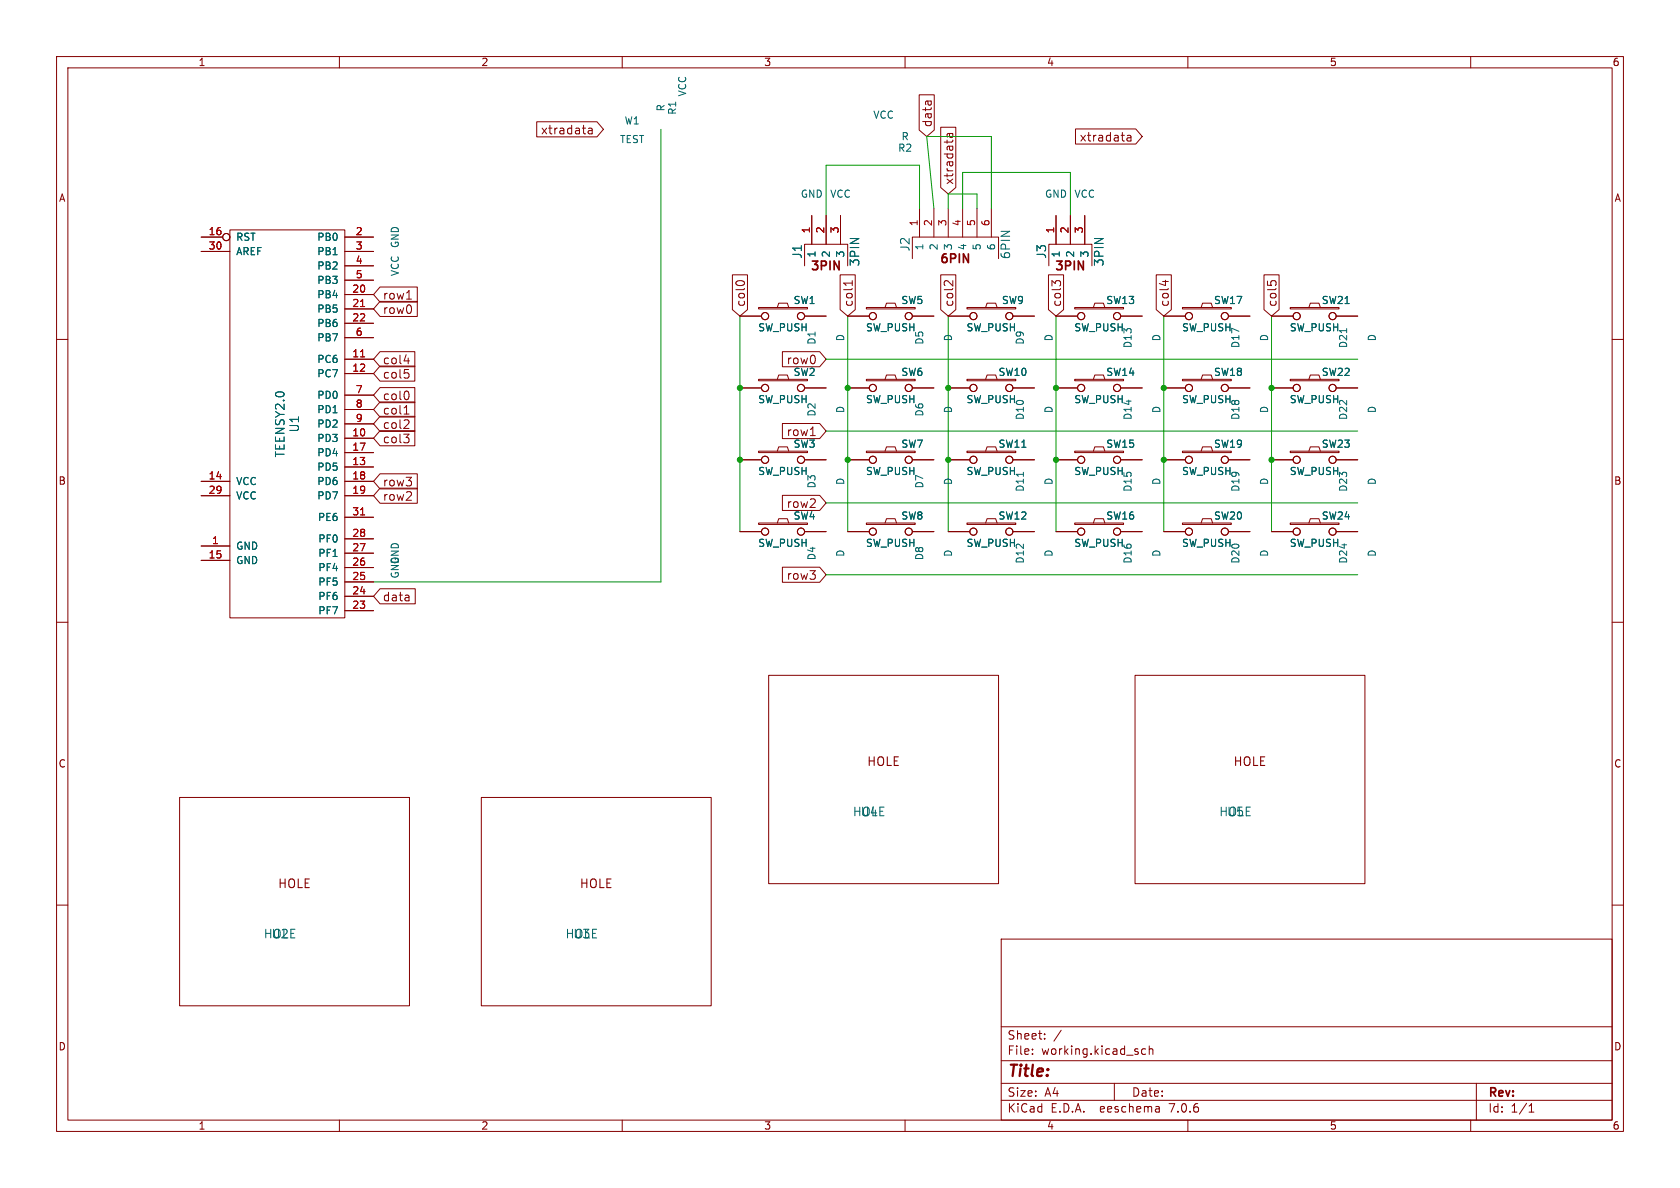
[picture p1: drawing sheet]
<svg xmlns="http://www.w3.org/2000/svg" width="297mm" height="210mm" viewBox="0 0 297 210" stroke-linecap="round" stroke-linejoin="round" font-family="sans-serif">
<g fill="none" stroke="#840000" stroke-width=".18">
<path d="M10 10h277v190h-277zM12 12h273v186h-273zM60 10v2M110 10v2M160 10v2M162.5 16.8h2.7v6.2l-1.4 1.1-1.3-1.1zM210 10v2M260 10v2M94.9 21.5h10.6l1.2 1.4-1.2 1.3h-10.6zM104 22.7h.6l.1 1M104.7 23l-.5 .1a.3 .3 0 0 0-.2 .3 .3 .3 0 0 0 .2 .3l.5-.1M143.5 38.1v5.1"/>
<path d="M146 38.1v5.1M148.6 38.1v5.1M162.6 36.8v5.1M165.1 36.8v5.1M166.3 22.5h2.7v10.6l-1.4 1.2-1.3-1.2zM167.6 36.8v5.1M167.8 23.6l.1 .5a.3 .3 0 0 0 .3 .2 .3 .3 0 0 0 .2-.2v-.5M168.4 23.6l-.9 .1v.5M170.2 36.8v5.1M172.7 36.8v5.1M175.3 36.8v5.1M186.7 38.1v5.1"/>
<path d="M189.2 38.1v5.1M190.1 22.8h10.7l1.1 1.3-1.1 1.4h-10.7zM191.8 38.1v5.1M199.3 24h.6v.9M199.9 24.3l-.5 .1a.3 .3 0 0 0-.2 .2 .3 .3 0 0 0 .2 .3h.5M10 60h2M35.6 41.9h3.8M35.6 44.5h5M40.6 40.6h20.4v68.6h-20.4zM61 41.9h5M61 52.1h5M61 54.6h5"/>
<path d="M61 57.2h5M61 44.5h5M61 47h5M61 49.5h5M61 59.7h5M67.2 50.7h6.6v2.7h-6.6l-1.2-1.3zM67.2 53.3h6.6v2.6h-6.6l-1.2-1.3zM71.9 52.9h.8M129.5 48.6h2.6v6.1l-1.3 1.2-1.3-1.2zM130.2 49.8l.5-.2 .8 .2M130.8 55.9h3.8M134.1 54.4h8.6v.2h-8.6z"/>
<path d="M137.4 54.4l.3-.8h1.5l.2 .8M142.2 47v-3.8h7.7v3.8M142.2 55.9h3.8M148.5 48.6h2.7v6.1l-1.3 1.2-1.4-1.2zM149.9 55.9h3.8M150.7 49.6v.9M150.7 50h-1.6l.3 .2M153.2 54.4h8.6v.2h-8.6zM156.5 54.4l.2-.8h1.5l.3 .8M161.3 45.7v-3.8h15.2v3.8M161.3 55.9h3.8M166.3 48.6h2.7v6.1l-1.4 1.2-1.3-1.2z"/>
<path d="M167.6 55.9h3.8M168.4 49.6v1l-.8-.9-.4-.1-.3 .3M170.9 54.4h8.7v.2h-8.7zM174.2 54.4l.3-.8h1.5l.3 .8M179.1 55.9h3.8M185.4 48.6h2.6v6.1l-1.3 1.2-1.3-1.2zM185.4 47v-3.8h7.6v3.8M186.6 49.9l.2-.3h.4l.3 .3M186.6 50.1l-.6-.5v1M186.7 55.9h3.8M190 54.4h8.6v.2h-8.6zM193.3 54.4l.2-.8h1.6l.2 .8"/>
<path d="M198.1 55.9h3.8M204.4 48.6h2.7v6.1l-1.4 1.2-1.3-1.2zM205.5 49.8h1M205.7 55.9h3.8M206 49.5v1M209 54.4h8.7v.2h-8.7zM212.3 54.4l.3-.8h1.5l.3 .8M217.2 55.9h3.8M223.5 48.6h2.6v6.1l-1.3 1.2-1.3-1.2zM224.1 49.7v.7M224.7 49.9l.2-.3h.4l.3 .3M224.8 55.9h3.8"/>
<path d="M228.1 54.4h8.6v.2h-8.6zM231.4 54.4l.2-.8h1.6l.2 .8M236.2 55.9h3.8M285 60h2M61 77.5h5M61 63.5h5M61 66h5M61 69.9h5M61 72.4h5M61 74.9h5M67.2 64.7h6.1v2.7h-6.1l-1.2-1.4zM67.2 68.5h6.1v2.7h-6.1l-1.2-1.3z"/>
<path d="M67.2 73.6h6.1v2.7h-6.1l-1.2-1.4zM67.2 76.1h6.1v2.7h-6.1l-1.2-1.3zM67.2 71.1h6.1v2.6h-6.1l-1.2-1.3zM67.2 62.2h6.1v2.6h-6.1l-1.2-1.3zM71.4 76.8h.9l-.5 .5M71.4 73.2h.9M71.4 63.8h1M71.5 65.3h.7M71.7 71.9l.2-.2v1.5M72 65.9l.3 .3v.4l-.3 .2M72 74.2l.3 .3-.1 .4-.8 .8h.9M72 77.3l.3 .3v.4l-.3 .3"/>
<path d="M72.1 69.2l.2 .5-.2 .9M72.2 63.3v1M130.8 68.6h3.8M134.1 67.1h8.6v.2h-8.6zM134.1 79.8h8.6v.2h-8.6zM137.4 67.1l.3-.8h1.5l.2 .8M137.4 79.8l.3-.8h1.5l.2 .8M138.3 62.2h6.6l1.1 1.3-1.1 1.3h-6.6zM138.3 74.9h6.6l1.1 1.3-1.1 1.3h-6.6zM142.2 68.6h3.8M143.3 77h.8M149.9 68.6h3.8"/>
<path d="M153.2 79.8h8.6v.2h-8.6zM153.2 67.1h8.6v.2h-8.6zM156.5 79.8l.2-.8h1.5l.3 .8M156.5 67.1l.2-.8h1.5l.3 .8M161.3 68.6h3.8M167.6 68.6h3.8M170.9 79.8h8.7v.2h-8.7zM170.9 67.1h8.7v.2h-8.7zM174.2 79.8l.3-.8h1.5l.3 .8M174.2 67.1l.3-.8h1.5l.3 .8M179.1 68.6h3.8M186.7 68.6h3.8"/>
<path d="M190 67.1h8.6v.2h-8.6zM190 79.8h8.6v.2h-8.6zM193.3 67.1l.2-.8h1.6l.2 .8M193.3 79.8l.2-.8h1.6l.2 .8M198.1 68.6h3.8M205.7 68.6h3.8M209 67.1h8.7v.2h-8.7zM209 79.8h8.7v.2h-8.7zM212.3 67.1l.3-.8h1.5l.3 .8M212.3 79.8l.3-.8h1.5l.3 .8M217.2 68.6h3.8M224.8 68.6h3.8"/>
<path d="M228.1 67.1h8.6v.2h-8.6zM228.1 79.8h8.6v.2h-8.6zM231.4 67.1l.2-.8h1.6l.2 .8M231.4 79.8l.2-.8h1.6l.2 .8M236.2 68.6h3.8M35.6 96.5h5M35.6 85.1h5M35.6 99.1h5M35.6 87.6h5M61 82.6h5M61 85.1h5M61 80h5"/>
<path d="M61 87.6h5M61 97.8h5M61 95.3h5M61 91.4h5M67.2 83.8h6.6v2.6h-6.6l-1.2-1.3zM67.2 86.3h6.6v2.7h-6.6l-1.2-1.4zM130.8 81.3h3.8M130.8 94h3.8M134.1 92.5h8.6v.2h-8.6zM137.4 92.5l.3-.8h1.5l.2 .8M138.3 87.6h6.6l1.1 1.3-1.1 1.3h-6.6zM142.2 81.3h3.8"/>
<path d="M142.2 94h3.8M149.9 81.3h3.8M149.9 94h3.8M153.2 92.5h8.6v.2h-8.6zM156.5 92.5l.2-.8h1.5l.3 .8M161.3 81.3h3.8M161.3 94h3.8M167.6 81.3h3.8M167.6 94h3.8M170.9 92.5h8.7v.2h-8.7zM174.2 92.5l.3-.8h1.5l.3 .8M179.1 81.3h3.8"/>
<path d="M179.1 94h3.8M186.7 81.3h3.8M186.7 94h3.8M190 92.5h8.6v.2h-8.6zM193.3 92.5l.2-.8h1.6l.2 .8M198.1 81.3h3.8M198.1 94h3.8M205.7 81.3h3.8M205.7 94h3.8M209 92.5h8.7v.2h-8.7zM212.3 92.5l.3-.8h1.5l.3 .8M217.2 81.3h3.8"/>
<path d="M217.2 94h3.8M224.8 81.3h3.8M224.8 94h3.8M228.1 92.5h8.6v.2h-8.6zM231.4 92.5l.2-.8h1.6l.2 .8M236.2 81.3h3.8M236.2 94h3.8M10 110h2M61 108h5M61 105.4h5M61 102.9h5M61 100.3h5"/>
<path d="M67.2 104.1h6.2v2.6h-6.2l-1.2-1.3zM135.9 119.4h40.6v36.8h-40.6zM138.3 100.3h6.6l1.1 1.3-1.1 1.3h-6.6zM200.7 119.4h40.6v36.8h-40.6zM285 110h2M10 160h2M31.7 141h40.7v36.8h-40.7zM85.1 141h40.6v36.8h-40.6zM285 160h2M177 166h108v32h-108zM60 198v2M110 198v2"/>
<path d="M160 198v2M177 194.5h108M177 191.5h108M177 187.5h108M177 181.5h108M182.5 186.3v.1M182.5 185.5v.1M184.7 183.6v.1M184.7 182.8v.1M187.6 182.1l-1.3 2M197 191.5v3M202.5 185.5l-.4-.1-.3 .3v.4l.2 .2h.5"/>
<path d="M203.2 185.5l.2-.1 .3 .1 .1 .9M203.2 184.9v1.5M204.9 195.7l.1 .9M205 196.5l-.2 .1M205 196h-.2M210 198v2M260 198v2M261 191.5v6.5M270.3 196.6h.9M270.3 195.5l.4-.4v1.5"/>
<circle cx="40" cy="41.9" r=".63"/>
<circle cx="135.3" cy="55.9" r=".63"/>
<circle cx="141.6" cy="55.9" r=".63"/>
<circle cx="154.3" cy="55.9" r=".63"/>
<circle cx="160.7" cy="55.9" r=".63"/>
<circle cx="172.1" cy="55.9" r=".63"/>
<circle cx="178.4" cy="55.9" r=".63"/>
<circle cx="191.1" cy="55.9" r=".63"/>
<circle cx="197.5" cy="55.9" r=".63"/>
<circle cx="210.2" cy="55.9" r=".63"/>
<circle cx="216.5" cy="55.9" r=".63"/>
<circle cx="229.2" cy="55.9" r=".63"/>
<circle cx="235.6" cy="55.9" r=".63"/>
<circle cx="135.3" cy="68.6" r=".63"/>
<circle cx="141.6" cy="68.6" r=".63"/>
<circle cx="154.3" cy="68.6" r=".63"/>
<circle cx="160.7" cy="68.6" r=".63"/>
<circle cx="172.1" cy="68.6" r=".63"/>
<circle cx="178.4" cy="68.6" r=".63"/>
<circle cx="191.1" cy="68.6" r=".63"/>
<circle cx="197.5" cy="68.6" r=".63"/>
<circle cx="210.2" cy="68.6" r=".63"/>
<circle cx="216.5" cy="68.6" r=".63"/>
<circle cx="229.2" cy="68.6" r=".63"/>
<circle cx="235.6" cy="68.6" r=".63"/>
<circle cx="135.3" cy="81.3" r=".63"/>
<circle cx="135.3" cy="94" r=".63"/>
<circle cx="141.6" cy="94" r=".63"/>
<circle cx="141.6" cy="81.3" r=".63"/>
<circle cx="154.3" cy="81.3" r=".63"/>
<circle cx="154.3" cy="94" r=".63"/>
<circle cx="160.7" cy="81.3" r=".63"/>
<circle cx="160.7" cy="94" r=".63"/>
<circle cx="172.1" cy="94" r=".63"/>
<circle cx="172.1" cy="81.3" r=".63"/>
<circle cx="178.4" cy="94" r=".63"/>
<circle cx="178.4" cy="81.3" r=".63"/>
<circle cx="191.1" cy="81.3" r=".63"/>
<circle cx="191.1" cy="94" r=".63"/>
<circle cx="197.5" cy="94" r=".63"/>
<circle cx="197.5" cy="81.3" r=".63"/>
<circle cx="210.2" cy="81.3" r=".63"/>
<circle cx="210.2" cy="94" r=".63"/>
<circle cx="216.5" cy="81.3" r=".63"/>
<circle cx="216.5" cy="94" r=".63"/>
<circle cx="229.2" cy="94" r=".63"/>
<circle cx="229.2" cy="81.3" r=".63"/>
<circle cx="235.6" cy="81.3" r=".63"/>
<circle cx="235.6" cy="94" r=".63"/>
</g>
<path d="M63.7 54.2h.8M63.7 63.1h.8M63.7 91h.8" fill="none" stroke="#a90000" stroke-width=".18"/>
<g fill="none" stroke="#009600" stroke-width=".18">
<path d="M116.8 22.9v80h-50.8M162.6 36.8v-7.6h-16.6v8.9M165.1 36.8l-1.3-12.7h11.5v12.7M167.6 36.8v-2.5h5.1v2.5M170.2 36.8v-6.3h19v7.6M130.8 55.9v38.1M149.9 55.9v38.1M167.6 55.9v38.1M186.7 55.9v38.1M205.7 55.9v38.1M224.8 55.9v38.1M146 76.2h94"/>
<path d="M146 63.5h94M146 88.9h94M146 101.6h94"/>
</g>
<path d="M238.1 58.1v.7M180.9 83.5v.7" fill="none" stroke="#006464" stroke-width=".18"/>
<g fill="#009600" stroke="#009600" stroke-width=".18">
<circle cx="167.6" cy="81.3" r=".46"/>
<circle cx="149.9" cy="81.3" r=".46"/>
<circle cx="149.9" cy="68.6" r=".46"/>
<circle cx="167.6" cy="68.6" r=".46"/>
<circle cx="186.7" cy="81.3" r=".46"/>
<circle cx="186.7" cy="68.6" r=".46"/>
<circle cx="224.8" cy="68.6" r=".46"/>
<circle cx="224.8" cy="81.3" r=".46"/>
<circle cx="205.7" cy="81.3" r=".46"/>
<circle cx="205.7" cy="68.6" r=".46"/>
<circle cx="130.8" cy="81.3" r=".46"/>
<circle cx="130.8" cy="68.6" r=".46"/>
</g>
<text font-size="2.8" fill="#840000" x="178" y="190.9">Title:</text>
<g font-size="2.1" fill="#840000">
<text x="95.6" y="24">xtradata</text>
<text x="164.9" y="22.6" transform="rotate(-90 164.9 22.6)">data</text>
<text x="190.8" y="25.2">xtradata</text>
<text x="168.7" y="32.8" transform="rotate(-90 168.7 32.8)">xtradata</text>
<text x="166" y="46.9">6PIN</text>
<text x="67.6" y="53.2">row1</text>
<text x="143.1" y="48.2">3PIN</text>
<text x="186.3" y="48.2">3PIN</text>
<text x="67.6" y="55.7">row0</text>
<text x="131.9" y="54.4" transform="rotate(-90 131.9 54.4)">col0</text>
<text x="151" y="54.4" transform="rotate(-90 151 54.4)">col1</text>
<text x="168.7" y="54.4" transform="rotate(-90 168.7 54.4)">col2</text>
<text x="187.8" y="54.4" transform="rotate(-90 187.8 54.4)">col3</text>
<text x="206.8" y="54.4" transform="rotate(-90 206.8 54.4)">col4</text>
<text x="225.9" y="54.4" transform="rotate(-90 225.9 54.4)">col5</text>
<text x="67.6" y="64.6">col4</text>
<text x="139" y="64.6">row0</text>
<text x="67.6" y="67.1">col5</text>
<text x="67.6" y="70.9">col0</text>
<text x="67.6" y="76">col2</text>
<text x="67.6" y="73.5">col1</text>
<text x="139" y="77.3">row1</text>
<text x="67.6" y="78.6">col3</text>
<text x="67.6" y="86.2">row3</text>
<text x="67.6" y="88.7">row2</text>
<text x="139" y="90">row2</text>
<text x="67.6" y="106.5">data</text>
<text x="139" y="102.7">row3</text>
<text x="153.2" y="135.7">HOLE</text>
<text x="217.9" y="135.7">HOLE</text>
<text x="49" y="157.3">HOLE</text>
<text x="102.4" y="157.3">HOLE</text>
<text x="178" y="184">Sheet:</text>
<text x="178" y="186.7">File:</text>
<text x="184.1" y="186.7">working.kicad_sch</text>
<text x="178" y="196.9">KiCad</text>
<text x="178" y="194.1">Size:</text>
<text x="184.7" y="194.1">A4</text>
<text x="185.7" y="196.9">E.D.A.</text>
<text x="194.6" y="196.9">eeschema</text>
<text x="200" y="194.1">Date:</text>
<text x="207" y="196.9">7.0.6</text>
<text x="263" y="194.3">Rev:</text>
<text x="263" y="196.9">Id:</text>
<text x="267.1" y="196.9">1/1</text>
</g>
<g font-size="2.1" fill="#006464">
<text x="142" y="45.8" transform="rotate(-90 142 45.8)">J1</text>
<text x="152.1" y="47.2" transform="rotate(-90 152.1 47.2)">3PIN</text>
<text x="161" y="44.6" transform="rotate(-90 161 44.6)">J2</text>
<text x="178.8" y="45.9" transform="rotate(-90 178.8 45.9)">6PIN</text>
<text x="185.1" y="45.8" transform="rotate(-90 185.1 45.8)">J3</text>
<text x="195.3" y="47.2" transform="rotate(-90 195.3 47.2)">3PIN</text>
<text x="53.1" y="76.5" transform="rotate(-90 53.1 76.5)">U1</text>
<text x="50.5" y="81" transform="rotate(-90 50.5 81)">TEENSY2.0</text>
<text x="150.7" y="144.5">HOLE</text>
<text x="152.1" y="144.5">U4</text>
<text x="215.5" y="144.5">HOLE</text>
<text x="216.8" y="144.5">U5</text>
<text x="46.6" y="166.1">HOLE</text>
<text x="47.9" y="166.1">U2</text>
<text x="99.9" y="166.1">HOLE</text>
<text x="101.3" y="166.1">U3</text>
</g>
<g font-size="1.8" fill="#840000">
<text x="35" y="11.9">1</text>
<text x="85" y="11.9">2</text>
<text x="135" y="11.9">3</text>
<text x="185" y="11.9">4</text>
<text x="235" y="11.9">5</text>
<text x="285" y="11.9">6</text>
<text x="10.3" y="35.9">A</text>
<text x="285.3" y="35.9">A</text>
<text x="10.3" y="85.9">B</text>
<text x="285.3" y="85.9">B</text>
<text x="10.3" y="135.9">C</text>
<text x="285.3" y="135.9">C</text>
<text x="10.3" y="185.9">D</text>
<text x="285.3" y="185.9">D</text>
<text x="35" y="199.9">1</text>
<text x="85" y="199.9">2</text>
<text x="135" y="199.9">3</text>
<text x="185" y="199.9">4</text>
<text x="235" y="199.9">5</text>
<text x="285" y="199.9">6</text>
</g>
<g font-size="1.8" fill="#006464">
<text x="121.5" y="17.2" transform="rotate(-90 121.5 17.2)">VCC</text>
<text x="110.3" y="22.2">W1</text>
<text x="117.7" y="19.8" transform="rotate(-90 117.7 19.8)">R</text>
<text x="119.7" y="20.4" transform="rotate(-90 119.7 20.4)">R1</text>
<text x="154.3" y="21.2">VCC</text>
<text x="109.5" y="25.5">TEST</text>
<text x="158.7" y="27">R2</text>
<text x="159.3" y="25">R</text>
<text x="141.5" y="35.2">GND</text>
<text x="146.7" y="35.2">VCC</text>
<text x="184.7" y="35.2">GND</text>
<text x="189.9" y="35.2">VCC</text>
<text x="41.7" y="42.8">RST</text>
<text x="41.7" y="45.3">AREF</text>
<text x="56" y="42.8">PB0</text>
<text x="56" y="45.3">PB1</text>
<text x="56" y="47.9">PB2</text>
<text x="144.4" y="45.6" transform="rotate(-90 144.4 45.6)">1</text>
<text x="146.9" y="45.6" transform="rotate(-90 146.9 45.6)">2</text>
<text x="149.5" y="45.6" transform="rotate(-90 149.5 45.6)">3</text>
<text x="163.4" y="44.3" transform="rotate(-90 163.4 44.3)">1</text>
<text x="166" y="44.3" transform="rotate(-90 166 44.3)">2</text>
<text x="168.5" y="44.3" transform="rotate(-90 168.5 44.3)">3</text>
<text x="171" y="44.3" transform="rotate(-90 171 44.3)">4</text>
<text x="173.6" y="44.3" transform="rotate(-90 173.6 44.3)">5</text>
<text x="176.1" y="44.3" transform="rotate(-90 176.1 44.3)">6</text>
<text x="187.6" y="45.6" transform="rotate(-90 187.6 45.6)">1</text>
<text x="190.1" y="45.6" transform="rotate(-90 190.1 45.6)">2</text>
<text x="192.6" y="45.6" transform="rotate(-90 192.6 45.6)">3</text>
<text x="56" y="52.9">PB4</text>
<text x="56" y="50.4">PB3</text>
<text x="70.7" y="48.9" transform="rotate(-90 70.7 48.9)">VCC GND</text>
<text x="140.2" y="53.9">SW1</text>
<text x="159.3" y="53.9">SW5</text>
<text x="177" y="53.9">SW9</text>
<text x="195.5" y="53.9">SW13</text>
<text x="214.5" y="53.9">SW17</text>
<text x="233.6" y="53.9">SW21</text>
<text x="56" y="55.5">PB5</text>
<text x="56" y="58">PB6</text>
<text x="133.9" y="58.8">SW_PUSH</text>
<text x="153" y="58.8">SW_PUSH</text>
<text x="170.8" y="58.8">SW_PUSH</text>
<text x="189.8" y="58.8">SW_PUSH</text>
<text x="208.9" y="58.8">SW_PUSH</text>
<text x="227.9" y="58.8">SW_PUSH</text>
<text x="56" y="64.4">PC6</text>
<text x="56" y="60.6">PB7</text>
<text x="144.4" y="61" transform="rotate(-90 144.4 61)">D1</text>
<text x="149.5" y="60.4" transform="rotate(-90 149.5 60.4)">D</text>
<text x="163.4" y="61" transform="rotate(-90 163.4 61)">D5</text>
<text x="168.5" y="60.4" transform="rotate(-90 168.5 60.4)">D</text>
<text x="181.2" y="61" transform="rotate(-90 181.2 61)">D9</text>
<text x="186.3" y="60.4" transform="rotate(-90 186.3 60.4)">D</text>
<text x="200.3" y="61.6" transform="rotate(-90 200.3 61.6)">D13</text>
<text x="205.3" y="60.4" transform="rotate(-90 205.3 60.4)">D</text>
<text x="219.3" y="61.6" transform="rotate(-90 219.3 61.6)">D17</text>
<text x="224.4" y="60.4" transform="rotate(-90 224.4 60.4)">D</text>
<text x="238.4" y="61.6" transform="rotate(-90 238.4 61.6)">D21</text>
<text x="243.4" y="60.4" transform="rotate(-90 243.4 60.4)">D</text>
<text x="56" y="66.9">PC7</text>
<text x="56" y="70.7">PD0</text>
<text x="133.9" y="71.5">SW_PUSH</text>
<text x="140.2" y="66.6">SW2</text>
<text x="153" y="71.5">SW_PUSH</text>
<text x="159.3" y="66.6">SW6</text>
<text x="170.8" y="71.5">SW_PUSH</text>
<text x="176.4" y="66.6">SW10</text>
<text x="189.8" y="71.5">SW_PUSH</text>
<text x="195.5" y="66.6">SW14</text>
<text x="208.9" y="71.5">SW_PUSH</text>
<text x="214.5" y="66.6">SW18</text>
<text x="227.9" y="71.5">SW_PUSH</text>
<text x="233.6" y="66.6">SW22</text>
<text x="56" y="73.3">PD1</text>
<text x="56" y="75.8">PD2</text>
<text x="144.4" y="73.7" transform="rotate(-90 144.4 73.7)">D2</text>
<text x="149.5" y="73.1" transform="rotate(-90 149.5 73.1)">D</text>
<text x="163.4" y="73.7" transform="rotate(-90 163.4 73.7)">D6</text>
<text x="168.5" y="73.1" transform="rotate(-90 168.5 73.1)">D</text>
<text x="181.2" y="74.3" transform="rotate(-90 181.2 74.3)">D10</text>
<text x="186.3" y="73.1" transform="rotate(-90 186.3 73.1)">D</text>
<text x="200.3" y="74.3" transform="rotate(-90 200.3 74.3)">D14</text>
<text x="205.3" y="73.1" transform="rotate(-90 205.3 73.1)">D</text>
<text x="219.3" y="74.3" transform="rotate(-90 219.3 74.3)">D18</text>
<text x="224.4" y="73.1" transform="rotate(-90 224.4 73.1)">D</text>
<text x="238.4" y="74.3" transform="rotate(-90 238.4 74.3)">D22</text>
<text x="243.4" y="73.1" transform="rotate(-90 243.4 73.1)">D</text>
<text x="56" y="78.3">PD3</text>
<text x="56" y="83.4">PD5</text>
<text x="56" y="80.9">PD4</text>
<text x="140.2" y="79.3">SW3</text>
<text x="159.3" y="79.3">SW7</text>
<text x="176.4" y="79.3">SW11</text>
<text x="195.5" y="79.3">SW15</text>
<text x="214.5" y="79.3">SW19</text>
<text x="233.6" y="79.3">SW23</text>
<text x="41.7" y="86">VCC</text>
<text x="41.7" y="88.5">VCC</text>
<text x="56" y="86">PD6</text>
<text x="56" y="88.5">PD7</text>
<text x="133.9" y="84.2">SW_PUSH</text>
<text x="144.4" y="86.4" transform="rotate(-90 144.4 86.4)">D3</text>
<text x="149.5" y="85.8" transform="rotate(-90 149.5 85.8)">D</text>
<text x="153" y="84.2">SW_PUSH</text>
<text x="163.4" y="86.4" transform="rotate(-90 163.4 86.4)">D7</text>
<text x="168.5" y="85.8" transform="rotate(-90 168.5 85.8)">D</text>
<text x="170.8" y="84.2">SW_PUSH</text>
<text x="181.2" y="87" transform="rotate(-90 181.2 87)">D11</text>
<text x="186.3" y="85.8" transform="rotate(-90 186.3 85.8)">D</text>
<text x="189.8" y="84.2">SW_PUSH</text>
<text x="200.3" y="87" transform="rotate(-90 200.3 87)">D15</text>
<text x="205.3" y="85.8" transform="rotate(-90 205.3 85.8)">D</text>
<text x="208.9" y="84.2">SW_PUSH</text>
<text x="219.3" y="87" transform="rotate(-90 219.3 87)">D19</text>
<text x="224.4" y="85.8" transform="rotate(-90 224.4 85.8)">D</text>
<text x="227.9" y="84.2">SW_PUSH</text>
<text x="238.4" y="87" transform="rotate(-90 238.4 87)">D23</text>
<text x="243.4" y="85.8" transform="rotate(-90 243.4 85.8)">D</text>
<text x="56.1" y="92.3">PE6</text>
<text x="140.2" y="92">SW4</text>
<text x="159.3" y="92">SW8</text>
<text x="176.4" y="92">SW12</text>
<text x="195.5" y="92">SW16</text>
<text x="214.5" y="92">SW20</text>
<text x="233.6" y="92">SW24</text>
<text x="41.7" y="97.4">GND</text>
<text x="41.7" y="99.9">GND</text>
<text x="56.2" y="101.2">PF4</text>
<text x="56.2" y="98.7">PF1</text>
<text x="56.2" y="96.1">PF0</text>
<text x="70.7" y="99.8" transform="rotate(-90 70.7 99.8)">GND</text>
<text x="133.9" y="96.9">SW_PUSH</text>
<text x="144.4" y="99.1" transform="rotate(-90 144.4 99.1)">D4</text>
<text x="149.5" y="98.5" transform="rotate(-90 149.5 98.5)">D</text>
<text x="153" y="96.9">SW_PUSH</text>
<text x="163.4" y="99.1" transform="rotate(-90 163.4 99.1)">D8</text>
<text x="168.5" y="98.5" transform="rotate(-90 168.5 98.5)">D</text>
<text x="170.8" y="96.9">SW_PUSH</text>
<text x="181.2" y="99.7" transform="rotate(-90 181.2 99.7)">D12</text>
<text x="186.3" y="98.5" transform="rotate(-90 186.3 98.5)">D</text>
<text x="189.8" y="96.9">SW_PUSH</text>
<text x="200.3" y="99.7" transform="rotate(-90 200.3 99.7)">D16</text>
<text x="205.3" y="98.5" transform="rotate(-90 205.3 98.5)">D</text>
<text x="208.9" y="96.9">SW_PUSH</text>
<text x="219.3" y="99.7" transform="rotate(-90 219.3 99.7)">D20</text>
<text x="224.4" y="98.5" transform="rotate(-90 224.4 98.5)">D</text>
<text x="227.9" y="96.9">SW_PUSH</text>
<text x="238.4" y="99.7" transform="rotate(-90 238.4 99.7)">D24</text>
<text x="243.4" y="98.5" transform="rotate(-90 243.4 98.5)">D</text>
<text x="56.2" y="106.3">PF6</text>
<text x="56.2" y="103.7">PF5</text>
<text x="70.7" y="102.4" transform="rotate(-90 70.7 102.4)">GND</text>
<text x="56.2" y="108.8">PF7</text>
</g>
<g font-size="1.8" fill="#a90000">
<text x="36.8" y="41.7">16</text>
<text x="62.8" y="41.7">2</text>
<text x="143.3" y="41.3" transform="rotate(-90 143.3 41.3)">1</text>
<text x="145.8" y="41.3" transform="rotate(-90 145.8 41.3)">2</text>
<text x="148.3" y="41.3" transform="rotate(-90 148.3 41.3)">3</text>
<text x="162.3" y="40.1" transform="rotate(-90 162.3 40.1)">1</text>
<text x="164.8" y="40.1" transform="rotate(-90 164.8 40.1)">2</text>
<text x="167.4" y="40.1" transform="rotate(-90 167.4 40.1)">3</text>
<text x="169.9" y="40.1" transform="rotate(-90 169.9 40.1)">4</text>
<text x="172.5" y="40.1" transform="rotate(-90 172.5 40.1)">5</text>
<text x="175" y="40.1" transform="rotate(-90 175 40.1)">6</text>
<text x="186.4" y="41.3" transform="rotate(-90 186.4 41.3)">1</text>
<text x="189" y="41.3" transform="rotate(-90 189 41.3)">2</text>
<text x="191.5" y="41.3" transform="rotate(-90 191.5 41.3)">3</text>
<text x="36.8" y="44.2">30</text>
<text x="62.8" y="44.2">3</text>
<text x="62.8" y="46.7">4</text>
<text x="62.2" y="51.8">20</text>
<text x="62.8" y="49.3">5</text>
<text x="62.2" y="54.4">21</text>
<text x="62.2" y="56.9">22</text>
<text x="62.8" y="59.4">6</text>
<text x="62.2" y="63.2">11</text>
<text x="62.2" y="65.8">12</text>
<text x="62.8" y="69.6">7</text>
<text x="62.2" y="77.2">10</text>
<text x="62.8" y="72.1">8</text>
<text x="62.8" y="74.7">9</text>
<text x="62.2" y="82.3">13</text>
<text x="62.2" y="79.8">17</text>
<text x="36.8" y="84.8">14</text>
<text x="36.8" y="87.4">29</text>
<text x="62.2" y="84.8">18</text>
<text x="62.2" y="87.4">19</text>
<text x="62.2" y="95">28</text>
<text x="62.2" y="91.2">31</text>
<text x="36.8" y="98.8">15</text>
<text x="37.4" y="96.3">1</text>
<text x="62.2" y="100.1">26</text>
<text x="62.2" y="97.5">27</text>
<text x="62.2" y="107.7">23</text>
<text x="62.2" y="105.2">24</text>
<text x="62.2" y="102.6">25</text>
</g>
</svg>
